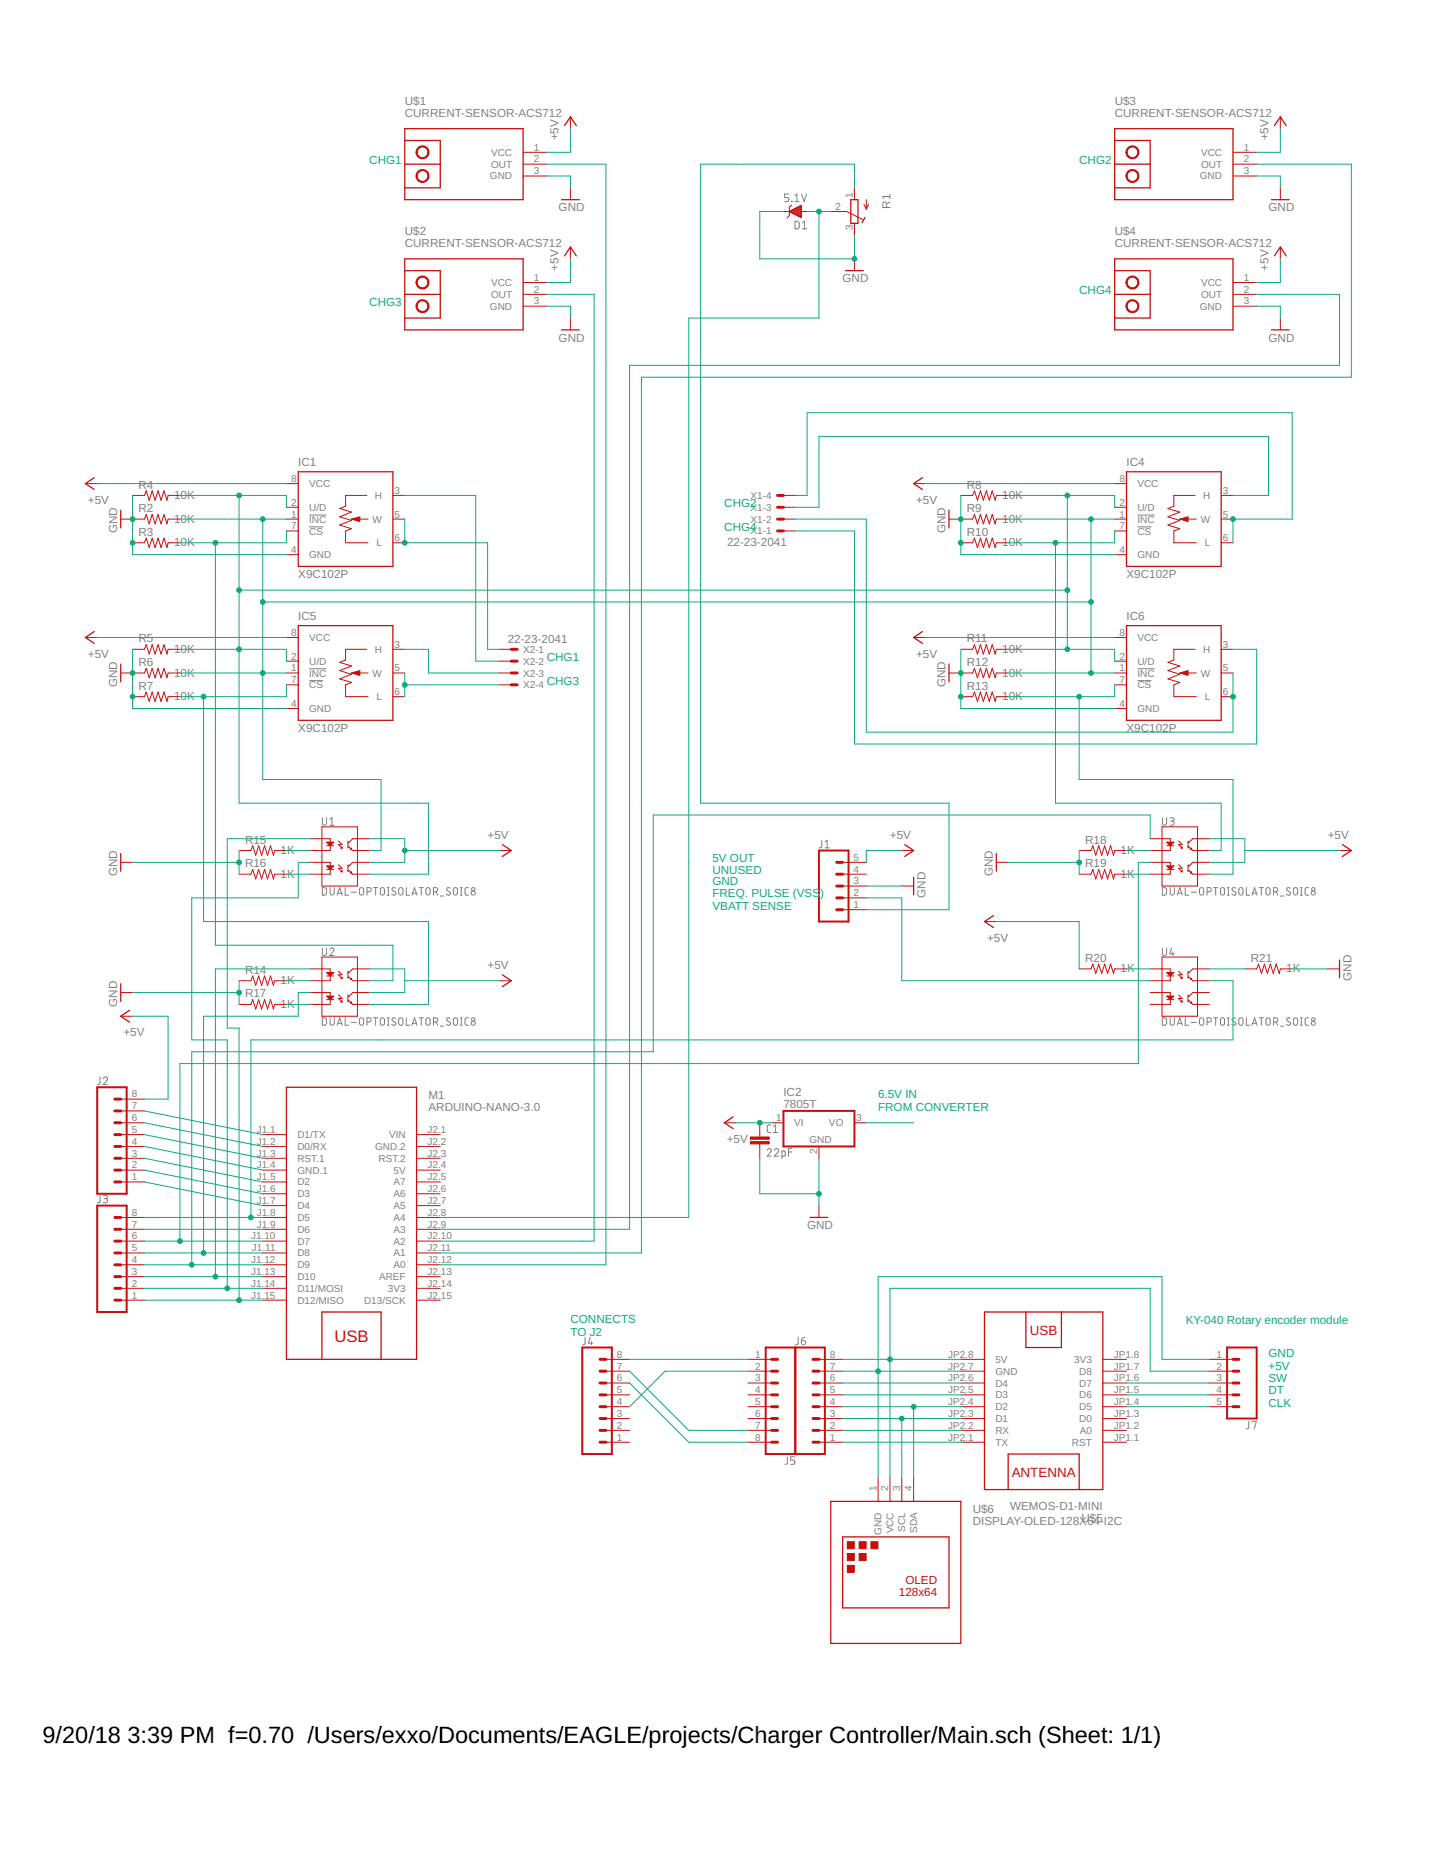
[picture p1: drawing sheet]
<svg xmlns="http://www.w3.org/2000/svg" width="216mm" height="279mm" viewBox="0 0 216 279" stroke-linecap="round" stroke-linejoin="round" font-family="sans-serif">
<g fill="none" stroke="#808080" stroke-width=".15">
<path d="M118.5 29.1h-.6v.6h.4a.32 .32 0 0 1 .2 .3 .32 .32 0 0 1-.2 .3h-.4M118.9 30.2l.1 .1zM119.4 30.3h.6M119.4 29.4l.3-.3v1.2M119.4 33.2l.5 .1 .2 .1v.8l-.2 .2h-.5zM120.4 29.1l.4 1.2 .4-1.2M120.6 34.4h.6M120.6 33.5l.3-.3v1.2M46.5 77.4h2.5M46.5 79.1h2.1M170.9 77.4h2.6M170.9 79.1h2.1"/>
<path d="M46.5 100.5h2.5M46.5 102.2h2.1M170.9 100.5h2.6M170.9 102.2h2.1M48.4 133.3h.5l.1 .2 .1 .7-.2 .3h-.5zM48.4 122.8v.9a.32 .32 0 0 0 .3 .3 .32 .32 0 0 0 .4-.3v-.9M49.6 123.1l.3-.3v1.2M49.6 124h.6M49.6 133.3v1a.33 .33 0 0 0 .4 .2 .33 .33 0 0 0 .2-.3v-.9M50.7 134.5l.3-1.2 .4 1.2M50.8 134.2h.5M51.9 133.3v1.2h.5"/>
<path d="M52.8 134h.7M54.1 133.4a.31 .31 0 0 1 .4 0 .31 .31 0 0 1 .1 .2v.6a.32 .32 0 0 1-.3 .3 .32 .32 0 0 1-.3-.3v-.6zM55.1 134h.4a.32 .32 0 0 0 .3-.4 .32 .32 0 0 0-.3-.3h-.4v1.2M56.1 133.3h.6M56.4 133.3v1.2M57.3 133.4a.31 .31 0 0 1 .3 0 .31 .31 0 0 1 .2 .2v.6a.31 .31 0 0 1-.3 .3 .31 .31 0 0 1-.4-.3zM58.2 133.3h.3M58.2 134.5h.3M58.3 133.3v1.2M59.4 133.4l-.1-.1a.26 .26 0 0 0-.4 .1 .26 .26 0 0 0 .1 .4l.4 .2a.28 .28 0 0 1 0 .4 .28 .28 0 0 1-.4 0l-.2-.1M60 133.4a.31 .31 0 0 1 .4 0 .31 .31 0 0 1 .1 .2v.6a.32 .32 0 0 1-.3 .3 .32 .32 0 0 1-.3-.3v-.6zM61 133.3v1.2h.6"/>
<path d="M61.9 134.5l.4-1.2 .4 1.2M62 134.2h.5M63 133.3h.6M63.3 133.3v1.2M64.1 133.4a.31 .31 0 0 1 .4 0 .31 .31 0 0 1 .1 .2v.6a.32 .32 0 0 1-.3 .3 .32 .32 0 0 1-.3-.3v-.6zM65.1 134h.3a.32 .32 0 0 0 .4-.4 .32 .32 0 0 0-.4-.3h-.3v1.2M65.5 134l.3 .5M66.2 134.6h.5M67.6 133.4l-.1-.1a.27 .27 0 0 0-.3 .1 .27 .27 0 0 0-.1 .3l.5 .3a.31 .31 0 0 1-.1 .5 .31 .31 0 0 1-.4-.2M68.2 133.4a.31 .31 0 0 1 .4 0 .31 .31 0 0 1 .1 .2v.7a.31 .31 0 0 1-.3 .1 .31 .31 0 0 1-.3-.2v-.6zM69.2 133.3h.2M69.2 134.5h.2"/>
<path d="M69.3 133.3v1.2M70.4 133.3h-.4l-.1 .3v.8l.5 .1M123.5 126.2l-.1 1-.1 .1-.2 .1M124 127.4h.6M124 126.5l.3-.3v1.2M174.6 133.3h.5l.1 .2 .1 .7-.2 .3h-.5zM174.6 122.8v.9a.32 .32 0 0 0 .4 .3 .32 .32 0 0 0 .3-.3v-.9M175.8 122.8h.3l.3 .2-.1 .3h-.4M175.8 133.3v.9a.32 .32 0 0 0 .3 .3 .32 .32 0 0 0 .3-.3v-.9M176.1 123.3a.32 .32 0 0 1 .3 .4 .32 .32 0 0 1-.3 .3h-.3M176.9 134.5l.3-1.2 .4 1.2M177 134.2h.5"/>
<path d="M178.1 133.3v1.2h.5M179 134h.7M180.3 133.4a.31 .31 0 0 1 .4 0 .31 .31 0 0 1 .1 .2v.6a.32 .32 0 0 1-.3 .3 .32 .32 0 0 1-.3-.3v-.6zM181.4 134h.3a.32 .32 0 0 0 .3-.4 .32 .32 0 0 0-.3-.3h-.3v1.2M182.3 133.3h.7M182.6 133.3v1.2M183.5 133.4a.31 .31 0 0 1 .3 0 .31 .31 0 0 1 .2 .2v.6a.31 .31 0 0 1-.3 .3 .31 .31 0 0 1-.3-.3zM184.4 133.3h.3M184.4 134.5h.3M184.6 133.3v1.2M185.6 133.4l-.3-.1-.2 .3 .1 .2 .4 .2a.28 .28 0 0 1 0 .4 .28 .28 0 0 1-.4 0l-.1-.1M186.2 133.4a.31 .31 0 0 1 .4 0 .31 .31 0 0 1 .2 .2v.6a.32 .32 0 0 1-.4 .3 .32 .32 0 0 1-.3-.3v-.6z"/>
<path d="M187.3 133.3v1.2h.5M188.1 134.5l.4-1.2 .4 1.2M188.2 134.2h.6M189.2 133.3h.6M189.5 133.3v1.2M190.3 133.4a.31 .31 0 0 1 .4 0 .31 .31 0 0 1 .1 .2v.6a.32 .32 0 0 1-.3 .3 .32 .32 0 0 1-.3-.3v-.6zM191.3 134h.4a.32 .32 0 0 0 .3-.4 .32 .32 0 0 0-.3-.3h-.4v1.2M191.7 134l.3 .5M192.4 134.6h.5M193.8 133.4l-.3-.1-.2 .3v.1l.5 .3a.31 .31 0 0 1-.1 .5 .31 .31 0 0 1-.4-.2M194.5 133.4a.31 .31 0 0 1 .3 0 .31 .31 0 0 1 .2 .2l-.1 .7a.31 .31 0 0 1-.3 .1 .31 .31 0 0 1-.3-.2v-.6zM195.4 133.3h.2"/>
<path d="M195.4 134.5h.2M195.5 133.3v1.2M196.6 133.3h-.4l-.1 .3 .1 .8 .4 .1M48.4 152.9h.5l.1 .2 .1 .6-.2 .3h-.5zM48.4 142.4v.8a.32 .32 0 0 0 .3 .3 .32 .32 0 0 0 .4-.3v-.8M49.6 142.6a.32 .32 0 0 1 .4-.2 .32 .32 0 0 1 .1 .5l-.5 .6h.6M49.6 152.9v.9a.33 .33 0 0 0 .4 .2 .33 .33 0 0 0 .2-.3v-.8M50.7 154l.3-1.1 .4 1.1M50.8 153.7h.5M51.9 152.9v1.1h.5M52.8 153.6h.7M54.1 153a.31 .31 0 0 1 .4-.1 .31 .31 0 0 1 .1 .3v.5a.32 .32 0 0 1-.3 .3 .32 .32 0 0 1-.3-.3v-.5z"/>
<path d="M55.1 153.5h.4a.32 .32 0 0 0 .3-.3 .32 .32 0 0 0-.3-.3h-.4v1.1M56.1 152.9h.6M56.4 152.9v1.1M57.3 153a.31 .31 0 0 1 .3-.1 .31 .31 0 0 1 .2 .3v.5a.31 .31 0 0 1-.3 .3 .31 .31 0 0 1-.4-.3zM58.2 152.9h.3M58.2 154h.3M58.3 152.9v1.1M59.4 153l-.1-.1a.26 .26 0 0 0-.4 .1 .26 .26 0 0 0 .1 .4l.4 .1a.28 .28 0 0 1 0 .5 .28 .28 0 0 1-.4-.1h-.2M60 153a.31 .31 0 0 1 .4-.1 .31 .31 0 0 1 .1 .3v.5a.32 .32 0 0 1-.3 .3 .32 .32 0 0 1-.3-.3v-.5zM61 152.9v1.1h.6M61.9 154l.4-1.1 .4 1.1M62 153.7h.5"/>
<path d="M63 152.9h.6M63.3 152.9v1.1M64.1 153a.31 .31 0 0 1 .4-.1 .31 .31 0 0 1 .1 .3v.5a.32 .32 0 0 1-.3 .3 .32 .32 0 0 1-.3-.3v-.5zM65.1 153.5h.3a.32 .32 0 0 0 .4-.3 .32 .32 0 0 0-.4-.3h-.3v1.1M65.5 153.5l.3 .5M66.2 154.1h.5M67.6 153l-.1-.1a.27 .27 0 0 0-.3 0 .27 .27 0 0 0-.1 .4l.5 .2a.31 .31 0 0 1-.1 .5 .31 .31 0 0 1-.4-.1M68.2 153a.31 .31 0 0 1 .4-.1 .31 .31 0 0 1 .1 .3v.6a.31 .31 0 0 1-.3 .2 .31 .31 0 0 1-.3-.3v-.5zM69.2 152.9h.2M69.2 154h.2M69.3 152.9v1.1M70.4 152.9h-.4l-.1 .2v.8l.5 .1"/>
<path d="M174.6 152.9h.5l.1 .2 .1 .6-.2 .3h-.5zM174.6 142.4v.8a.32 .32 0 0 0 .4 .3 .32 .32 0 0 0 .3-.3v-.8M175.8 152.9v.8a.32 .32 0 0 0 .3 .3 .32 .32 0 0 0 .3-.3v-.8M176 142.4l-.2 .9h.6M176.2 143v.5M176.9 154l.3-1.1 .4 1.1M177 153.7h.5M178.1 152.9v1.1h.5M179 153.6h.7M180.3 153a.31 .31 0 0 1 .4-.1 .31 .31 0 0 1 .1 .3v.5a.32 .32 0 0 1-.3 .3 .32 .32 0 0 1-.3-.3v-.5zM181.4 153.5h.3a.32 .32 0 0 0 .3-.3 .32 .32 0 0 0-.3-.3h-.3v1.1M182.3 152.9h.7"/>
<path d="M182.6 152.9v1.1M183.5 153a.31 .31 0 0 1 .3-.1 .31 .31 0 0 1 .2 .3v.5a.31 .31 0 0 1-.3 .3 .31 .31 0 0 1-.3-.3zM184.4 152.9h.3M184.4 154h.3M184.6 152.9v1.1M185.6 153l-.3-.1-.2 .2 .1 .3 .4 .1a.28 .28 0 0 1 0 .5 .28 .28 0 0 1-.4-.1h-.1M186.2 153a.31 .31 0 0 1 .4-.1 .31 .31 0 0 1 .2 .3v.5a.32 .32 0 0 1-.4 .3 .32 .32 0 0 1-.3-.3v-.5zM187.3 152.9v1.1h.5M188.1 154l.4-1.1 .4 1.1M188.2 153.7h.6M189.2 152.9h.6M189.5 152.9v1.1"/>
<path d="M190.3 153a.31 .31 0 0 1 .4-.1 .31 .31 0 0 1 .1 .3v.5a.32 .32 0 0 1-.3 .3 .32 .32 0 0 1-.3-.3v-.5zM191.3 153.5h.4a.32 .32 0 0 0 .3-.3 .32 .32 0 0 0-.3-.3h-.4v1.1M191.7 153.5l.3 .5M192.4 154.1h.5M193.8 153l-.3-.1-.2 .2v.2l.5 .2a.31 .31 0 0 1-.1 .5 .31 .31 0 0 1-.4-.1M194.5 153a.31 .31 0 0 1 .3-.1 .31 .31 0 0 1 .2 .3l-.1 .6a.31 .31 0 0 1-.3 .2 .31 .31 0 0 1-.3-.3v-.5zM195.4 152.9h.2M195.4 154h.2M195.5 152.9v1.1M196.6 152.9h-.4l-.1 .2 .1 .8 .4 .1M15 161.8v1l-.1 .1h-.3M15 179.6v.9l-.4 .2"/>
<path d="M15.5 162a.32 .32 0 0 1 .5-.2 .32 .32 0 0 1 .1 .5l-.6 .6h.7M15.5 179.6h.5l.2 .1-.2 .3h-.4M115.3 172.8a.31 .31 0 0 1 .4-.3 .31 .31 0 0 1 .1 .5l-.5 .7h.6M115.8 169h-.4l-.1 .2v.8l.5 .1M116.2 170.1h.6M116.2 169.2l.3-.2v1.1M116.4 172.8a.32 .32 0 0 1 .4-.3 .32 .32 0 0 1 .1 .5l-.5 .7h.6M117.5 173.7l.5-.1-.1-.7h-.4v1.1M118.5 173h.5M119 172.5h-.5v1.2M15.8 180a.32 .32 0 0 1 .4 .4 .32 .32 0 0 1-.4 .3h-.3M87.9 200.9v1l-.4 .1"/>
<path d="M88.7 200.9l-.3 .9h.6M88.9 201.5v.5M118.3 218.8v1l-.4 .2M119.4 218.8h-.6v.5h.4a.32 .32 0 0 1 .2 .3 .32 .32 0 0 1-.2 .4h-.4M119.9 200.9v1l-.4 .1M120.4 201.4h.4a.32 .32 0 0 1 .2 .3 .32 .32 0 0 1-.3 .3 .32 .32 0 0 1-.3-.3zM120.9 200.9a.51 .51 0 0 0-.5 .5M187.6 213.5v1l-.4 .1M188.1 213.6v-.1h.7l-.4 1.1"/>
<circle cx="71.1" cy="133.6" r=".26"/>
<circle cx="71.1" cy="134.1" r=".32"/>
<circle cx="197.3" cy="133.6" r=".26"/>
<circle cx="197.3" cy="134.1" r=".32"/>
<circle cx="71.1" cy="153.1" r=".26"/>
<circle cx="71.1" cy="153.7" r=".32"/>
<circle cx="197.3" cy="153.1" r=".26"/>
<circle cx="197.3" cy="153.7" r=".32"/>
</g>
<g fill="none" stroke="#c90d0c" stroke-width=".19">
<path d="M60.8 19.3h17.8v10.7h-17.8zM84.8 18.9l.9-1.4 .9 1.4M167.5 19.3h17.8v10.7h-17.8zM191.5 18.9l.9-1.4 .9 1.4M60.8 38.9h17.8v10.7h-17.8zM60.8 21.1h5.3v7.1h-5.3M60.8 24.7h5.3M84.4 30h2.6M84.8 38.4l.9-1.3 .9 1.3M118.6 31.8l1.8-.9v1.8zM118.7 31.7h1.7M118.8 31.9h1.6"/>
<path d="M119 31.6h1.4M119.1 32h1.3M119.3 31.4h1.1M119.3 32.2h1.1M119.6 31.3h.8M119.6 32.3h.8M119.9 31.1h.5M119.9 32.4h.5M120.2 31h.2M120.2 32.6h.2M127.8 30h1.1v3.5h-1.1zM130 32.7l-.5 .8"/>
<path d="M167.5 21.1h5.3v7.1h-5.3M167.5 24.7h5.3M167.5 38.9h17.8v10.7h-17.8zM191 30h2.7M191.5 38.4l.9-1.3 .9 1.3M60.8 40.7h5.3v7.1h-5.3M60.8 44.2h5.3M84.4 49.6h2.6M127 40.7h2.7M167.5 40.7h5.3v7.1h-5.3M167.5 44.2h5.3M191 49.6h2.7"/>
<path d="M14.2 71.8l-1.4 .8 1.4 .9M18.1 76.6v2.7M44.8 70.9h14.2v14.2h-14.2zM138.6 71.8l-1.3 .8 1.3 .9M142.6 76.6v2.7M169.2 70.9h14.3v14.2h-14.3zM14.2 94.9l-1.4 .9 1.4 .8M18.1 99.8v2.6M44.8 94h14.2v14.2h-14.2zM138.6 94.9l-1.3 .9 1.3 .8M142.6 99.8v2.6M169.2 94h14.3v14.2h-14.3z"/>
<path d="M18.1 128.2v2.7M75.5 126.9l1.3 .9-1.3 .9M135.9 126.9l1.4 .9-1.4 .9M137.3 131.8v2.6M149.2 137.5l-1.3 .9 1.3 .9M149.7 128.2v2.7M201.7 126.9l1.3 .9-1.3 .9M18.1 147.8v2.6M19.5 151.8l-1.4 .9 1.4 .8M75.5 146.4l1.3 .9-1.3 .9M201.3 144.2v2.7M43 163.3h19.6v40.9h-19.6z"/>
<path d="M110.2 167.8l-1.4 .9 1.4 .8M121.7 182.9h2.7M147.9 197.1h17.8v26.7h-17.8zM154.1 197.1v5.3h5.4v-5.3M48.4 204.2v-7.1h8.9v7.1M124.8 225.5h19.6v21.4h-19.6zM126.6 230.9h16v10.6h-16zM151.5 223.8v-5.4h10.6v5.4"/>
</g>
<g fill="none" stroke="#c90d0c" stroke-width=".15">
<path d="M85.7 17.5v1.8M192.4 17.5v1.8M78.6 22.9h3.5M78.6 24.7h3.5M78.6 26.4h3.5M85.7 28.2v1.8M85.7 37.1v1.8M117.7 31.8h.9M118.9 30.8l-.3 .3v1.3l-.4 .3M120.4 31.8h.9M124.8 31.8h2.4l2.5 1.2M128.4 28.2v1.8"/>
<path d="M128.4 33.5v1.8M128.4 38.9v1.8M129.8 30.7l.4 .7M130.2 30v1.4M130.5 30.7l-.3 .7M185.3 22.9h3.5M185.3 24.7h3.5M185.3 26.4h3.5M192.4 28.2v1.8M192.4 37.1v1.8M78.6 42.4h3.5M78.6 44.2h3.5"/>
<path d="M78.6 46h3.5M85.7 47.8v1.8M185.3 42.4h3.5M185.3 44.2h3.5M185.3 46h3.5M192.4 47.8v1.8M12.8 72.6h1.8M18.1 78h3.6l.3-.7 .4 1.4 .5-1.4 .4 1.4 .4-1.4 .5 1.4 .4-1.4 .5 1.4 .2-.7h1.7M19.9 74.4h1.8l.3-.7 .4 1.4 .5-1.4 .4 1.4 .4-1.4 .5 1.4 .4-1.4 .5 1.4 .2-.7h1.7M43 78h1.8M43 76.2h1.8M43 79.8h1.8"/>
<path d="M43 72.6h1.8M52.8 78h2.5M52.8 78l1.3-.4v.7zM55.1 74.4h-3.2v1.6l-.9 .4 1.8 .5-1.8 .7 1.8 .6-1.8 .7 1.8 .5-.9 .4v1.7h3.4M59 74.4h1.8M59 78h1.8M117.7 74.4h1.8M117.7 78h1.8M117.7 76.2h1.8M117.7 79.8h1.8M137.3 72.6h1.7M142.6 78h3.5l.3-.7 .5 1.4 .4-1.4 .4 1.4 .5-1.4 .4 1.4 .5-1.4 .4 1.4 .2-.7h1.8"/>
<path d="M144.4 74.4h1.7l.3-.7 .5 1.4 .4-1.4 .4 1.4 .5-1.4 .4 1.4 .5-1.4 .4 1.4 .2-.7h1.8M167.5 78h1.7M167.5 76.2h1.7M167.5 79.8h1.7M167.5 72.6h1.7M177.2 78h2.5M177.2 78l1.3-.4v.7zM179.6 74.4h-3.2v1.6l-.9 .4 1.7 .5-1.7 .7 1.7 .6-1.7 .7 1.7 .5-.8 .4v1.7h3.3M183.5 74.4h1.8M183.5 78h1.8M12.8 95.8h1.8M19.9 81.5h1.8l.3-.7 .4 1.5 .5-1.5 .4 1.5 .4-1.5 .5 1.5 .4-1.5 .5 1.5 .2-.8h1.7"/>
<path d="M19.9 97.5h1.8l.3-.7 .4 1.5 .5-1.5 .4 1.5 .4-1.5 .5 1.5 .4-1.5 .5 1.5 .2-.8h1.7M43 83.3h1.8M43 99.3h1.8M43 95.8h1.8M55.1 97.5h-3.2v1.6l-.9 .4 1.8 .5-1.8 .7 1.8 .6-1.8 .7 1.8 .5-.9 .4v1.7h3.4M59 81.5h1.8M59 97.5h1.8M75 97.5h1.8M75 99.3h1.8M137.3 95.8h1.7M144.4 81.5h1.7l.3-.7 .5 1.5 .4-1.5 .4 1.5 .5-1.5 .4 1.5 .5-1.5 .4 1.5 .2-.8h1.8M144.4 97.5h1.7l.3-.7 .5 1.5 .4-1.5 .4 1.5 .5-1.5 .4 1.5 .5-1.5 .4 1.5 .2-.8h1.8"/>
<path d="M167.5 83.3h1.7M167.5 99.3h1.7M167.5 95.8h1.7M179.6 97.5h-3.2v1.6l-.9 .4 1.7 .5-1.7 .7 1.7 .6-1.7 .7 1.7 .5-.8 .4v1.7h3.3M183.5 81.5h1.8M183.5 97.5h1.8M18.1 101.1h3.6l.3-.7 .4 1.4 .5-1.4 .4 1.4 .4-1.4 .5 1.4 .4-1.4 .5 1.4 .2-.7h1.7M19.9 104.6h1.8l.3-.7 .4 1.5 .5-1.5 .4 1.5 .4-1.5 .5 1.5 .4-1.5 .5 1.5 .2-.8h1.7M43 101.1h1.8M43 102.9h1.8M43 106.4h1.8M52.8 101.1l1.3-.4v.8z"/>
<path d="M52.8 101.1h2.5M59 101.1h1.8M59 104.6h1.8M75 101.1h1.8M75 102.9h1.8M142.6 101.1h3.5l.3-.7 .5 1.4 .4-1.4 .4 1.4 .5-1.4 .4 1.4 .5-1.4 .4 1.4 .2-.7h1.8M144.4 104.6h1.7l.3-.7 .5 1.5 .4-1.5 .4 1.5 .5-1.5 .4 1.5 .5-1.5 .4 1.5 .2-.8h1.8M167.5 101.1h1.7M167.5 102.9h1.7M167.5 106.4h1.7M177.2 101.1l1.3-.4v.8zM177.2 101.1h2.5"/>
<path d="M183.5 101.1h1.8M183.5 104.6h1.8M18.1 129.5h1.8M35.9 127.8h1.8l.3-.8 .4 1.5 .5-1.5 .4 1.5 .5-1.5 .4 1.5 .4-1.5 .5 1.5 .2-.7h1.7M35.9 131.3h1.8l.3-.7 .4 1.4 .5-1.4 .4 1.4 .5-1.4 .4 1.4 .4-1.4 .5 1.4 .2-.7h1.7M46.6 126h3v.5M46.6 129.5h3v.6M48.4 124.2h5.3v8.9h-5.3zM49.1 127h1M49.1 130.6h1M49.1 126.5h1l-.5 .5zM49.1 130.1h1l-.5 .5z"/>
<path d="M49.1 126.5h1M49.1 130.1h1M49.2 126.6h.8M49.2 130.2h.8M49.3 126.7h.7M49.3 130.3h.6M49.3 126.8h.6M49.4 130.4h.4M49.4 126.9h.4M49.5 126.9h.2M49.5 130.5h.2M49.6 127h.1"/>
<path d="M49.6 127v.8h-3M49.6 130.6v.7h-3M50.9 126.3l.5 .6h-.5l.5 .5M50.9 129.9l.5 .5h-.5l.5 .6M51.2 127.4l.2-.2v.2zM51.2 131l.2-.2v.2zM52.3 126.3v1.1M52.3 129.9v1.1M52.3 127.2h.2l.3 .4M52.3 130.8h.2l.3 .3M52.8 127.6l.2 .2h2.5M52.8 131.1l.2 .2h2.5"/>
<path d="M52.8 127.4v.2h-.2zM52.8 131v.1h-.2zM55.5 126h-2.5l-.5 .5h-.2M55.5 129.5h-2.5l-.5 .6h-.2M75 127.8h1.8M126.6 133.1h3.6M126.6 129.5h3.6M126.6 131.3h3.6M126.6 136.7h3.6M126.6 134.9h3.6M135.5 133.1h1.8M135.5 127.8h1.8"/>
<path d="M147.9 138.4h1.8M149.7 129.5h1.8M162.1 127.8h1.8l.3-.8 .4 1.5 .5-1.5 .4 1.5 .5-1.5 .4 1.5 .5-1.5 .4 1.5 .2-.7h1.7M162.1 131.3h1.8l.3-.7 .4 1.4 .5-1.4 .4 1.4 .5-1.4 .4 1.4 .5-1.4 .4 1.4 .2-.7h1.7M172.8 126h3v.5M172.8 129.5h3v.6M174.6 124.2h5.3v8.9h-5.3zM175.3 127h1.1M175.3 130.6h1.1M175.3 126.5h1.1l-.6 .5zM175.3 130.1h1.1l-.6 .5zM175.3 126.5h1"/>
<path d="M175.4 130.1h.9M175.4 126.6h.9M175.4 130.2h.8M175.5 126.7h.7M175.5 130.3h.6M175.6 126.8h.5M175.6 130.4h.5M175.6 126.9h.4M175.7 130.4h.3M175.7 126.9h.3M175.7 130.5h.2M175.8 127h.1"/>
<path d="M175.8 127v.8h-3M175.8 130.6v.7h-3M177.1 126.3l.5 .6h-.5l.5 .5M177.1 129.9l.5 .5h-.5l.5 .6M177.4 127.4l.2-.2v.2zM177.4 131l.2-.2v.2zM178.5 127.2h.2l.3 .4M178.5 130.8h.2l.3 .3M178.5 126.3v1.1M178.5 129.9v1.1M179 127.6l.2 .2h2.5M179 131.1l.2 .2h2.5"/>
<path d="M179 127.4v.2h-.1zM179 131v.1h-.1zM181.7 126h-2.5l-.5 .5h-.2M181.7 129.5h-2.5l-.5 .6h-.2M201.3 127.8h1.7M18.1 152.7h1.8M18.1 149.1h1.8M35.9 147.3h1.8l.3-.7 .4 1.4 .5-1.4 .4 1.4 .5-1.4 .4 1.4 .4-1.4 .5 1.4 .2-.7h1.7M35.9 150.9h1.8l.3-.7 .4 1.4 .5-1.4 .4 1.4 .5-1.4 .4 1.4 .4-1.4 .5 1.4 .2-.7h1.7M46.6 145.5h3v.6M46.6 149.1h3v.5M48.4 143.8h5.3v8.9h-5.3z"/>
<path d="M49.1 146.6h1M49.1 150.2h1M49.1 146.1h1l-.5 .5zM49.1 149.6h1l-.5 .6zM49.1 149.7h1M49.2 146.2h.9M49.2 149.8h.8M49.3 146.2h.7M49.3 149.8h.6M49.3 146.3h.6M49.4 149.9h.5M49.4 146.4h.4"/>
<path d="M49.4 150h.4M49.5 146.5h.2M49.5 150.1h.2M49.6 146.5h.1M49.6 150.1h.1M49.6 146.6v.7h-3M49.6 150.2v.7h-3M50.9 145.9l.5 .5h-.5l.5 .6M50.9 149.5l.5 .5h-.5l.5 .5M51.2 147l.2-.2v.2zM51.2 150.5l.2-.2v.2zM52.3 145.9v1.1"/>
<path d="M52.3 149.5v1M52.3 146.8h.2l.3 .3M52.3 150.3h.2l.3 .4M52.6 147.1l.2-.1v.1zM52.6 150.7l.2-.2v.2zM52.8 147.1l.2 .2h2.5M52.8 150.7l.2 .2h2.5M55.5 145.5h-2.5l-.5 .6h-.2M55.5 149.1h-2.5l-.5 .5h-.2M75 147.3h1.8M162.1 145.5h1.8l.3-.7 .4 1.4 .5-1.4 .4 1.4 .5-1.4 .4 1.4 .5-1.4 .4 1.4 .2-.7h1.7M172.8 145.5h3v.6"/>
<path d="M172.8 149.1h3v.5M174.6 143.8h5.3v8.9h-5.3zM175.3 146.6h1.1M175.3 150.2h1.1M175.3 146.1h1.1l-.6 .5zM175.3 149.6h1.1l-.6 .6zM175.4 149.7h.9M175.4 146.2h.9M175.4 149.8h.8M175.5 146.2h.7M175.5 149.8h.6M175.6 146.3h.5"/>
<path d="M175.6 149.9h.5M175.6 146.4h.4M175.7 150h.3M175.7 146.5h.3M175.7 150.1h.2M175.8 146.5h.1M175.8 150.1h.1M175.8 146.6v.7h-3M175.8 150.2v.7h-3M177.1 145.9l.5 .5h-.5l.5 .6M177.1 149.5l.5 .5h-.5l.5 .5M177.4 147l.2-.2v.2z"/>
<path d="M177.4 150.5l.2-.2v.2zM178.5 146.8h.2l.3 .3M178.5 150.3h.2l.3 .4M178.5 145.9v1.1M178.5 149.5v1M178.9 147.1l.1-.1v.1zM178.9 150.7l.1-.2v.2zM179 147.1l.2 .2h2.5M179 150.7l.2 .2h2.5M181.7 145.5h-2.5l-.5 .6h-.2M181.7 149.1h-2.5l-.5 .5h-.2M187 145.5h1.8l.3-.7 .4 1.4 .5-1.4 .4 1.4 .5-1.4 .4 1.4 .4-1.4 .5 1.4 .2-.7h1.7"/>
<path d="M199.5 145.5h1.8M18.1 170.4h3.6M18.1 172.2h3.6M18.1 174h3.6M18.1 175.8h3.6M18.1 177.5h3.6M18.1 168.7h3.6M18.1 166.9h3.6M18.1 165.1h3.6M39.5 170.4h3.5M39.5 172.2h3.5M39.5 174h3.5"/>
<path d="M39.5 175.8h3.5M39.5 177.5h3.5M39.5 179.3h3.5M62.6 170.4h3.5M62.6 172.2h3.5M62.6 174h3.5M62.6 175.8h3.5M62.6 177.5h3.5M62.6 179.3h3.5M108.8 168.7h1.8M114.2 168.7v2.1M114.2 171.9v2.1"/>
<path d="M115.9 168.7h1.8M123 172.2v1.8M128.4 168.7h1.8M18.1 182.9h3.6M18.1 184.7h3.6M18.1 186.4h3.6M18.1 188.2h3.6M18.1 190h3.6M18.1 191.8h3.6M18.1 193.5h3.6M18.1 195.3h3.6M39.5 181.1h3.5"/>
<path d="M39.5 182.9h3.5M39.5 184.7h3.5M39.5 186.4h3.5M39.5 188.2h3.5M39.5 190h3.5M39.5 191.8h3.5M39.5 193.5h3.5M39.5 195.3h3.5M62.6 181.1h3.5M62.6 182.9h3.5M62.6 184.7h3.5M62.6 186.4h3.5"/>
<path d="M62.6 188.2h3.5M62.6 190h3.5M62.6 191.8h3.5M62.6 193.5h3.5M62.6 195.3h3.5M123 181.1v1.8M91 216.6h3.6M91 214.9h3.6M91 213.1h3.6M91 211.3h3.6M91 209.5h3.6M91 207.8h3.6"/>
<path d="M91 206h3.6M91 204.2h3.6M112.4 216.6h3.5M112.4 214.9h3.5M112.4 213.1h3.5M112.4 211.3h3.5M112.4 209.5h3.5M112.4 207.8h3.5M112.4 206h3.5M112.4 204.2h3.5M123 216.6h3.6M123 214.9h3.6"/>
<path d="M123 213.1h3.6M123 211.3h3.6M123 209.5h3.6M123 207.8h3.6M123 206h3.6M123 204.2h3.6M144.4 216.6h3.5M144.4 214.9h3.5M144.4 213.1h3.5M144.4 211.3h3.5M144.4 209.5h3.5M144.4 207.8h3.5"/>
<path d="M144.4 206h3.5M144.4 204.2h3.5M165.7 216.6h3.5M165.7 214.9h3.5M165.7 213.1h3.5M165.7 211.3h3.5M165.7 209.5h3.5M165.7 207.8h3.5M165.7 206h3.5M165.7 204.2h3.5M181.7 211.3h3.6M181.7 209.5h3.6"/>
<path d="M181.7 207.8h3.6M181.7 206h3.6M181.7 204.2h3.6M131.9 222v3.5M133.7 222v3.5M135.5 222v3.5M137.3 222v3.5"/>
</g>
<g fill="#c90d0c" stroke="#c90d0c" stroke-width=".15">
<path d="M62.9 22.1a.98 .98 0 0 1 1.5 .3 .98 .98 0 0 1-.7 1.4 .98 .98 0 0 1-1.2-.9h.2a.8 .8 0 0 1 1.1-.8 .8 .8 0 0 1 .2 1.3 .8 .8 0 0 1-1.3-.3v-.2h-.2v-.3z" fill-rule="evenodd"/>
<path d="M62.9 25.7a.98 .98 0 0 1 1.5 .3 .98 .98 0 0 1-.7 1.4 .98 .98 0 0 1-1.2-1h.2a.8 .8 0 0 1 1.1-.7 .8 .8 0 0 1 .2 1.3 .8 .8 0 0 1-1.3-.3v-.3h-.2v-.3z" fill-rule="evenodd"/>
<path d="M62.9 41.7a.98 .98 0 0 1 1.5 .3 .98 .98 0 0 1-.7 1.4 .98 .98 0 0 1-1.2-1h.2a.8 .8 0 0 1 1.1-.7 .8 .8 0 0 1 .2 1.3 .8 .8 0 0 1-1.3-.3v-.3h-.2v-.3z" fill-rule="evenodd"/>
<path d="M62.9 45.2a.98 .98 0 0 1 1.5 .4 .98 .98 0 0 1-.7 1.3 .98 .98 0 0 1-1.2-.9h.2a.8 .8 0 0 1 1.1-.8 .8 .8 0 0 1 .2 1.4 .8 .8 0 0 1-1.3-.4v-.2h-.2v-.3z" fill-rule="evenodd"/>
<path d="M169.5 22.1a.98 .98 0 0 1 1.5 .3 .98 .98 0 0 1-.6 1.4 .98 .98 0 0 1-1.2-.9h.1a.81 .81 0 0 1 1.1-.8 .81 .81 0 0 1 .3 1.3 .81 .81 0 0 1-1.3-.3l-.1-.2h-.1v-.3z" fill-rule="evenodd"/>
<path d="M169.5 25.7a.98 .98 0 0 1 1.5 .3 .98 .98 0 0 1-.6 1.4 .98 .98 0 0 1-1.2-1h.1a.81 .81 0 0 1 1.1-.7 .81 .81 0 0 1 .3 1.3 .81 .81 0 0 1-1.3-.3l-.1-.3h-.1v-.3z" fill-rule="evenodd"/>
<path d="M169.5 41.7a.98 .98 0 0 1 1.5 .3 .98 .98 0 0 1-.6 1.4 .98 .98 0 0 1-1.2-1h.1a.81 .81 0 0 1 1.1-.7 .81 .81 0 0 1 .3 1.3 .81 .81 0 0 1-1.3-.3l-.1-.3h-.1v-.3z" fill-rule="evenodd"/>
<path d="M169.5 45.2a.98 .98 0 0 1 1.5 .4 .98 .98 0 0 1-.6 1.3 .98 .98 0 0 1-1.2-.9h.1a.81 .81 0 0 1 1.1-.8 .81 .81 0 0 1 .3 1.4 .81 .81 0 0 1-1.3-.4l-.1-.2h-.1v-.3z" fill-rule="evenodd"/>
</g>
<path d="M53.3 78l.6-.2v.4zM177.8 78l.5-.2v.4zM53.3 101.1l.6-.2v.4zM177.8 101.1l.5-.2v.4zM123 127.8h4.5v10.6h-4.5zM14.6 163.3h4.4v16h-4.4zM117.7 166.9h10.7v5.3h-10.7zM14.6 181.1h4.4v16h-4.4zM87.5 202.4h4.4v16h-4.4zM115 202.4h8.9v16h-8.9zM119.5 202.4v16M184.4 202.4h4.4v10.7h-4.4z" fill="none" stroke="#c90d0c" stroke-width=".3"/>
<g fill="none" stroke="#c90d0c" stroke-width=".44">
<path d="M116.8 79.8h.9M116.8 78h.9M116.8 76.2h.9M116.8 74.4h.9M76.8 97.5h.9M76.8 99.3h.9M76.8 101.1h.9M76.8 102.9h.9M125.7 133.1h.9M125.7 134.9h.9M125.7 136.7h.9M125.7 129.5h.9"/>
<path d="M125.7 131.3h.9M17.3 174h.8M17.3 175.8h.8M17.3 177.5h.8M17.3 170.4h.8M17.3 172.2h.8M17.3 168.7h.8M17.3 166.9h.8M17.3 165.1h.8M17.3 191.8h.8M17.3 193.5h.8M17.3 195.3h.8"/>
<path d="M17.3 188.2h.8M17.3 190h.8M17.3 186.4h.8M17.3 184.7h.8M17.3 182.9h.8M90.1 213.1h.9M90.1 214.9h.9M90.1 216.6h.9M90.1 209.5h.9M90.1 211.3h.9M90.1 207.8h.9M90.1 206h.9"/>
<path d="M90.1 204.2h.9M115.9 213.1h.9M115.9 214.9h.9M115.9 216.6h.9M115.9 209.5h.9M115.9 211.3h.9M115.9 207.8h.9M115.9 206h.9M115.9 204.2h.9M122.2 213.1h.8M122.2 214.9h.8M122.2 216.6h.8"/>
<path d="M122.2 209.5h.8M122.2 211.3h.8M122.2 207.8h.8M122.2 206h.8M122.2 204.2h.8M185.3 209.5h.8M185.3 211.3h.8M185.3 207.8h.8M185.3 206h.8M185.3 204.2h.8"/>
</g>
<g fill="#c90d0c" stroke="#c90d0c" stroke-width=".15">
<path d="M112.7 171.5h2.9v.3h-2.9z"/>
<path d="M112.7 170.8h2.9v.3h-2.9z"/>
<path d="M127.3 231.6h1.1v1h-1.1z"/>
<path d="M129.1 231.6h1v1h-1z"/>
<path d="M127.3 233.4h1.1v1h-1.1z"/>
<path d="M130.9 231.6h1v1h-1z"/>
<path d="M127.3 235.1h1.1v1.1h-1.1z"/>
<path d="M129.1 233.4h1v1h-1z"/>
</g>
<g fill="none" stroke="#0dab76" stroke-width=".15">
<path d="M85.7 19.3v3.6h-3.6M192.4 19.3v3.6h-3.6M82.1 26.4h3.6v1.8M82.1 24.7h8.9v165.3h-24.9M85.7 38.9v3.5h-3.6M117.7 31.8h-3.5v7.1h14.2v-3.6M121.3 31.8h3.5M123 31.8v16h-19.5v135.1h-37.4M128.4 28.2v-3.5h-23.1v95.9h37.3v16.1h-12.4M188.8 26.4h3.6v1.8M188.8 24.7h14.2v32h-106.6v131.5h-30.3M192.4 38.9v3.5h-3.6"/>
<path d="M82.1 46h3.6v1.8M82.1 44.2h7.2v142.2h-23.2M188.8 46h3.6v1.8M188.8 44.2h12.5v10.7h-106.7v129.8h-28.5M14.6 72.6h28.4M19.9 74.4v8.9h23.1M27 74.4h16v1.8M27 78h16M35.9 74.4v46.2h28.5v10.7h-8.9M39.5 78v39.1h17.8v10.7h-1.8M43 79.8v1.7h-16M60.8 78v3.5h12.5v16h1.7"/>
<path d="M60.8 74.4h10.7v24.9h3.5M119.5 78h10.7v32h55.1v-8.9M119.5 74.4h1.8v-12.4h72.8v16h-8.8v3.5M119.5 79.8h8.9v32h60.4v-14.3h-3.5M139 72.6h28.5M144.4 74.4v8.9h23.1M151.5 78h16M151.5 74.4h16v1.8M160.4 74.4v23.1M163.9 78v23.1M167.5 79.8v1.7h-16M185.3 74.4h5.3v-8.8h-67.6v10.6h-3.5"/>
<path d="M14.6 95.8h28.4M19.9 97.5v8.9h23.1M27 97.5h16v1.8M32.4 81.5v60.5h26.6v5.3h-3.5M35.9 88.6h124.5M39.5 90.4h124.4M60.8 97.5h3.6v3.6h10.6M139 95.8h28.5M144.4 97.5v8.9h23.1M151.5 97.5h16v1.8M158.6 81.5v39.1h24.9v7.2h-1.8M27 101.1h16"/>
<path d="M30.6 104.6v33.8h33.8v12.5h-8.9M43 102.9v1.7h-16M60.8 101.1v3.5M60.8 102.9h14.2M151.5 101.1h16M162.1 104.6v12.5h23.2v14.2h-3.6M167.5 102.9v1.7h-16M19.9 129.5h16M35.9 127.8v3.5M43 127.8h3.6M43 131.3h3.6M46.6 126h-12.5v28.4h1.8v40.9"/>
<path d="M46.6 129.5h-1.8v5.4h-16v21.3h5.3v37.3M55.5 126h5.3v3.5h-5.3M60.8 127.8h14.2M130.2 134.9h5.3v12.4h37.3M130.2 133.1h5.3M135.5 127.8h-5.3v1.7M149.7 138.4h12.4v7.1M151.5 129.5h10.6M162.1 127.8v3.5M169.2 127.8h3.6M169.2 131.3h3.6M172.8 129.5h-1.8v30.3h-144v26.6"/>
<path d="M172.8 126v-3.6h-74.7v35.6h-69.3v32M181.7 126h5.3v3.5h-5.3M187 127.8h14.3M19.9 149.1h16M19.9 152.7h5.4v12.4h-3.6M35.9 147.3v3.6M43 147.3h3.6M43 150.9h3.6M46.6 145.5h-14.2v46.3M46.6 149.1h-1.8v3.6h-14.2v35.5M55.5 145.5h5.3v3.6h-5.3M60.8 147.3h14.2"/>
<path d="M169.2 145.5h3.6M181.7 147.3h3.6v8.9h-147.6v26.7M181.7 145.5h5.3M194.1 145.5h5.4M21.7 177.5l17.8 3.6M21.7 175.8l17.8 3.5M21.7 174l17.8 3.5M21.7 172.2l17.8 3.6M21.7 170.4l17.8 3.6M21.7 168.7l17.8 3.5M21.7 166.9l17.8 3.5M110.6 168.7h5.3"/>
<path d="M114.2 174v5.3h8.8M123 174v7.1M130.2 168.7h7.1M21.7 182.9h17.8M21.7 195.3h17.8M21.7 193.5h17.8M21.7 191.8h17.8M21.7 190h17.8M21.7 188.2h17.8M21.7 186.4h17.8M21.7 184.7h17.8M94.6 207.8l8.9 8.8h8.9"/>
<path d="M94.6 206l8.9 8.9h8.9M94.6 204.2h17.8M112.4 206h-12.5l-5.3 5.3M126.6 216.6h17.8M126.6 214.9h17.8M126.6 213.1h17.8M126.6 211.3h17.8M126.6 209.5h17.8M126.6 207.8h17.8M126.6 206h17.8M126.6 204.2h17.8M135.5 213.1v8.9"/>
<path d="M137.3 211.3v10.7M169.2 211.3h12.5M169.2 209.5h12.5M169.2 207.8h12.5M181.7 206h-8.9v-12.5h-39.1v28.5M181.7 204.2h-7.1v-12.4h-42.7v30.2"/>
</g>
<g fill="#0dab76" stroke="#0dab76" stroke-width=".15">
<circle cx="32.4" cy="81.5" r=".36"/>
<circle cx="39.5" cy="78" r=".36"/>
<circle cx="39.5" cy="101.1" r=".36"/>
<circle cx="39.5" cy="90.4" r=".36"/>
<circle cx="163.9" cy="78" r=".36"/>
<circle cx="163.9" cy="90.4" r=".36"/>
<circle cx="163.9" cy="101.1" r=".36"/>
<circle cx="19.9" cy="78" r=".36"/>
<circle cx="19.9" cy="81.5" r=".36"/>
<circle cx="19.9" cy="101.1" r=".36"/>
<circle cx="19.9" cy="104.6" r=".36"/>
<circle cx="144.4" cy="78" r=".36"/>
<circle cx="144.4" cy="81.5" r=".36"/>
<circle cx="144.4" cy="101.1" r=".36"/>
<circle cx="144.4" cy="104.6" r=".36"/>
<circle cx="35.9" cy="129.5" r=".36"/>
<circle cx="35.9" cy="149.1" r=".36"/>
<circle cx="162.1" cy="129.5" r=".36"/>
<circle cx="128.4" cy="38.9" r=".36"/>
<circle cx="123" cy="179.3" r=".36"/>
<circle cx="60.8" cy="127.8" r=".36"/>
<circle cx="114.2" cy="168.7" r=".36"/>
<circle cx="60.8" cy="81.5" r=".36"/>
<circle cx="30.6" cy="104.6" r=".36"/>
<circle cx="35.9" cy="97.5" r=".36"/>
<circle cx="35.9" cy="74.4" r=".36"/>
<circle cx="35.9" cy="88.6" r=".36"/>
<circle cx="160.4" cy="97.5" r=".36"/>
<circle cx="160.4" cy="88.6" r=".36"/>
<circle cx="160.4" cy="74.4" r=".36"/>
<circle cx="60.8" cy="102.9" r=".36"/>
<circle cx="185.3" cy="78" r=".36"/>
<circle cx="162.1" cy="104.6" r=".36"/>
<circle cx="185.3" cy="104.6" r=".36"/>
<circle cx="158.6" cy="81.5" r=".36"/>
<circle cx="123" cy="31.8" r=".36"/>
<circle cx="37.7" cy="182.9" r=".36"/>
<circle cx="35.9" cy="195.3" r=".36"/>
<circle cx="34.1" cy="193.5" r=".36"/>
<circle cx="32.4" cy="191.8" r=".36"/>
<circle cx="28.8" cy="190" r=".36"/>
<circle cx="30.6" cy="188.2" r=".36"/>
<circle cx="27" cy="186.4" r=".36"/>
<circle cx="135.5" cy="213.1" r=".36"/>
<circle cx="137.3" cy="211.3" r=".36"/>
<circle cx="131.9" cy="206" r=".36"/>
<circle cx="133.7" cy="204.2" r=".36"/>
</g>
<g font-size="3.5">
<text x="6.4" y="261.8">9/20/18</text>
<text x="19.2" y="261.8">3:39 PM f=0.70 /Users/exxo/Documents/EAGLE/projects/Charger Controller/Main.sch (Sheet: 1/1)</text>
</g>
<text font-size="2.5" fill="#c90d0c" x="50.3" y="201.5">USB</text>
<g font-size="2" fill="#c90d0c">
<text x="154.7" y="200.5">USB</text>
<text x="152" y="221.8">ANTENNA</text>
</g>
<g font-size="1.8" fill="#808080">
<text x="60.8" y="17.5">CURRENT-SENSOR-ACS712</text>
<text x="60.8" y="15.8">U$1</text>
<text x="167.5" y="17.5">CURRENT-SENSOR-ACS712</text>
<text x="167.5" y="15.8">U$3</text>
<text x="83.9" y="21.1" transform="rotate(-90 83.9 21.1)">+5V</text>
<text x="190.6" y="21.1" transform="rotate(-90 190.6 21.1)">+5V</text>
<text x="60.8" y="35.3">U$2</text>
<text x="83.9" y="31.8">GND</text>
<text x="133.8" y="31.3" transform="rotate(-90 133.8 31.3)">R1</text>
<text x="167.5" y="35.3">U$4</text>
<text x="190.6" y="31.8">GND</text>
<text x="60.8" y="37.1">CURRENT-SENSOR-ACS712</text>
<text x="83.9" y="40.7" transform="rotate(-90 83.9 40.7)">+5V</text>
<text x="167.5" y="37.1">CURRENT-SENSOR-ACS712</text>
<text x="190.6" y="40.7" transform="rotate(-90 190.6 40.7)">+5V</text>
<text x="126.6" y="42.4">GND</text>
<text x="83.9" y="51.3">GND</text>
<text x="190.6" y="51.3">GND</text>
<text x="44.8" y="70">IC1</text>
<text x="169.3" y="70">IC4</text>
<text x="13.2" y="75.7">+5V</text>
<text x="20.8" y="73.4">R4</text>
<text x="20.8" y="76.9">R2</text>
<text x="26.1" y="75">10K</text>
<text x="137.6" y="75.7">+5V</text>
<text x="145.3" y="73.4">R8</text>
<text x="145.3" y="76.9">R9</text>
<text x="150.6" y="75">10K</text>
<text x="17.6" y="80.1" transform="rotate(-90 17.6 80.1)">GND</text>
<text x="20.8" y="80.5">R3</text>
<text x="26.1" y="78.5">10K</text>
<text x="26.1" y="82.1">10K</text>
<text x="109.2" y="82">22-23-2041</text>
<text x="142.1" y="80.1" transform="rotate(-90 142.1 80.1)">GND</text>
<text x="145.3" y="80.5">R10</text>
<text x="150.6" y="78.5">10K</text>
<text x="150.6" y="82.1">10K</text>
<text x="44.8" y="86.9">X9C102P</text>
<text x="169.3" y="86.9">X9C102P</text>
<text x="44.8" y="93.1">IC5</text>
<text x="169.3" y="93.1">IC6</text>
<text x="13.2" y="98.8">+5V</text>
<text x="20.8" y="96.5">R5</text>
<text x="20.8" y="100">R6</text>
<text x="26.1" y="98.1">10K</text>
<text x="26.1" y="101.6">10K</text>
<text x="76.3" y="96.6">22-23-2041</text>
<text x="137.6" y="98.8">+5V</text>
<text x="145.3" y="96.5">R11</text>
<text x="145.3" y="100">R12</text>
<text x="150.6" y="98.1">10K</text>
<text x="150.6" y="101.6">10K</text>
<text x="17.6" y="103.2" transform="rotate(-90 17.6 103.2)">GND</text>
<text x="20.8" y="103.6">R7</text>
<text x="26.1" y="105.2">10K</text>
<text x="142.1" y="103.2" transform="rotate(-90 142.1 103.2)">GND</text>
<text x="145.3" y="103.6">R13</text>
<text x="150.6" y="105.2">10K</text>
<text x="44.8" y="110">X9C102P</text>
<text x="169.3" y="110">X9C102P</text>
<text x="73.3" y="126">+5V</text>
<text x="133.7" y="126">+5V</text>
<text x="199.5" y="126">+5V</text>
<text x="17.6" y="131.7" transform="rotate(-90 17.6 131.7)">GND</text>
<text x="36.8" y="126.7">R15</text>
<text x="36.8" y="130.3">R16</text>
<text x="42.1" y="128.3">1K</text>
<text x="42.1" y="131.9">1K</text>
<text x="149.2" y="131.7" transform="rotate(-90 149.2 131.7)">GND</text>
<text x="163" y="126.7">R18</text>
<text x="163" y="130.3">R19</text>
<text x="168.4" y="128.3">1K</text>
<text x="168.4" y="131.9">1K</text>
<text x="139" y="134.9" transform="rotate(-90 139 134.9)">GND</text>
<text x="148.3" y="141.5">+5V</text>
<text x="36.8" y="146.3">R14</text>
<text x="36.8" y="149.8">R17</text>
<text x="42.1" y="147.9">1K</text>
<text x="73.3" y="145.5">+5V</text>
<text x="163" y="144.5">R20</text>
<text x="168.4" y="146.1">1K</text>
<text x="187.9" y="144.5">R21</text>
<text x="193.3" y="146.1">1K</text>
<text x="203" y="147.3" transform="rotate(-90 203 147.3)">GND</text>
<text x="17.6" y="151.2" transform="rotate(-90 17.6 151.2)">GND</text>
<text x="18.5" y="155.7">+5V</text>
<text x="42.1" y="151.4">1K</text>
<text x="64.4" y="166.9">ARDUINO-NANO-3.0</text>
<text x="64.4" y="165.1">M1</text>
<text x="117.7" y="166.4">7805T</text>
<text x="117.7" y="164.6">IC2</text>
<text x="109.2" y="171.7">+5V</text>
<text x="121.3" y="184.6">GND</text>
<text x="146.1" y="227.3">U$6</text>
<text x="151.8" y="226.8">WEMOS-D1-MINI</text>
<text x="146.1" y="229.1">DISPLAY-OLED-128X64-I2C</text>
<text x="162.5" y="228.6">U$5</text>
</g>
<g font-size="1.8" fill="#0dab76">
<text x="55.5" y="24.7">CHG1</text>
<text x="162.1" y="24.7">CHG2</text>
<text x="55.5" y="46">CHG3</text>
<text x="162.1" y="44.2">CHG4</text>
<text x="108.8" y="76.2">CHG2</text>
<text x="108.8" y="79.8">CHG4</text>
<text x="82.1" y="99.3">CHG1</text>
<text x="82.1" y="102.9">CHG3</text>
<text x="107" y="129.5">5V OUT</text>
<text x="107" y="131.3">UNUSED</text>
<text x="107" y="132.9">GND</text>
<text x="107" y="134.8">FREQ. PULSE (VSS</text>
<text x="107" y="136.7">VBATT SENSE</text>
<text x="123.2" y="134.8">)</text>
<text x="131.9" y="165">6.5V IN</text>
<text x="131.9" y="166.9">FROM CONVERTER</text>
<text x="85.7" y="198.8">CONNECTS</text>
<text x="85.7" y="200.6">TO J2</text>
<text x="178.1" y="198.9">KY-040 Rotary encoder module</text>
<text x="190.6" y="203.9">GND</text>
<text x="190.6" y="205.7">+5V</text>
<text x="190.6" y="207.6">SW</text>
<text x="190.6" y="209.5">DT</text>
<text x="190.6" y="211.3">CLK</text>
</g>
<g font-size="1.8" fill="#c90d0c">
<text x="135.1" y="239.8">128x64</text>
<text x="136" y="238">OLED</text>
</g>
<g font-size="1.5" fill="#808080">
<text x="73.8" y="23.4">VCC</text>
<text x="80.2" y="22.6">1</text>
<text x="180.4" y="23.4">VCC</text>
<text x="186.9" y="22.6">1</text>
<text x="73.6" y="27">GND</text>
<text x="73.8" y="25.2">OUT</text>
<text x="80.2" y="24.4">2</text>
<text x="80.2" y="26.2">3</text>
<text x="128.1" y="29.7" transform="rotate(-90 128.1 29.7)">1</text>
<text x="180.3" y="27">GND</text>
<text x="180.4" y="25.2">OUT</text>
<text x="186.9" y="24.4">2</text>
<text x="186.9" y="26.2">3</text>
<text x="125.5" y="31.5">2</text>
<text x="128.1" y="34.6" transform="rotate(-90 128.1 34.6)">3</text>
<text x="73.6" y="46.5">GND</text>
<text x="73.8" y="43">VCC</text>
<text x="73.8" y="44.7">OUT</text>
<text x="80.2" y="42.2">1</text>
<text x="80.2" y="44">2</text>
<text x="80.2" y="45.7">3</text>
<text x="180.3" y="46.5">GND</text>
<text x="180.4" y="43">VCC</text>
<text x="180.4" y="44.7">OUT</text>
<text x="186.9" y="42.2">1</text>
<text x="186.9" y="44">2</text>
<text x="186.9" y="45.7">3</text>
<text x="43.7" y="76">2</text>
<text x="43.7" y="77.7">1</text>
<text x="43.7" y="72.4">8</text>
<text x="46.5" y="76.7">U/D</text>
<text x="46.5" y="73.2">VCC</text>
<text x="56.3" y="75">H</text>
<text x="59.3" y="74.2">3</text>
<text x="59.3" y="77.7">5</text>
<text x="112.7" y="76.7">X1-3</text>
<text x="112.7" y="75">X1-4</text>
<text x="168.2" y="76">2</text>
<text x="168.2" y="77.7">1</text>
<text x="168.2" y="72.4">8</text>
<text x="170.9" y="76.7">U/D</text>
<text x="170.9" y="73.2">VCC</text>
<text x="180.8" y="75">H</text>
<text x="183.7" y="74.2">3</text>
<text x="183.7" y="77.7">5</text>
<text x="43.7" y="79.5">7</text>
<text x="43.7" y="83.1">4</text>
<text x="46.5" y="78.5">INC</text>
<text x="46.5" y="80.3">CS</text>
<text x="46.5" y="83.9">GND</text>
<text x="56" y="78.5">W</text>
<text x="56.6" y="82.1">L</text>
<text x="59.3" y="81.3">6</text>
<text x="112.7" y="80.3">X1-1</text>
<text x="112.7" y="78.5">X1-2</text>
<text x="168.2" y="79.5">7</text>
<text x="168.2" y="83.1">4</text>
<text x="170.9" y="78.5">INC</text>
<text x="170.9" y="80.3">CS</text>
<text x="170.9" y="83.9">GND</text>
<text x="180.4" y="78.5">W</text>
<text x="181" y="82.1">L</text>
<text x="183.7" y="81.3">6</text>
<text x="43.7" y="95.5">8</text>
<text x="168.2" y="95.5">8</text>
<text x="43.7" y="99.1">2</text>
<text x="43.7" y="100.8">1</text>
<text x="46.5" y="99.9">U/D</text>
<text x="46.5" y="101.6">INC</text>
<text x="46.5" y="96.3">VCC</text>
<text x="56" y="101.6">W</text>
<text x="56.3" y="98.1">H</text>
<text x="59.3" y="97.3">3</text>
<text x="59.3" y="100.8">5</text>
<text x="78.6" y="98.1">X2-1</text>
<text x="78.6" y="99.9">X2-2</text>
<text x="78.6" y="101.6">X2-3</text>
<text x="168.2" y="99.1">2</text>
<text x="168.2" y="100.8">1</text>
<text x="170.9" y="99.9">U/D</text>
<text x="170.9" y="101.6">INC</text>
<text x="170.9" y="96.3">VCC</text>
<text x="180.4" y="101.6">W</text>
<text x="180.8" y="98.1">H</text>
<text x="183.7" y="97.3">3</text>
<text x="183.7" y="100.8">5</text>
<text x="43.7" y="102.6">7</text>
<text x="43.7" y="106.2">4</text>
<text x="46.5" y="103.4">CS</text>
<text x="46.5" y="107">GND</text>
<text x="56.6" y="105.2">L</text>
<text x="59.3" y="104.4">6</text>
<text x="78.6" y="103.4">X2-4</text>
<text x="168.2" y="102.6">7</text>
<text x="168.2" y="106.2">4</text>
<text x="170.9" y="103.4">CS</text>
<text x="170.9" y="107">GND</text>
<text x="181" y="105.2">L</text>
<text x="183.7" y="104.4">6</text>
<text x="128.2" y="131.1">4</text>
<text x="128.2" y="129.3">5</text>
<text x="128.2" y="136.4">1</text>
<text x="128.2" y="134.6">2</text>
<text x="128.2" y="132.8">3</text>
<text x="19.8" y="166.6">7</text>
<text x="19.8" y="164.8">8</text>
<text x="19.8" y="173.7">3</text>
<text x="19.8" y="172">4</text>
<text x="19.8" y="170.2">5</text>
<text x="19.8" y="168.4">6</text>
<text x="38.6" y="170.2">J1.1</text>
<text x="38.6" y="172">J1.2</text>
<text x="38.6" y="173.7">J1.3</text>
<text x="44.7" y="171">D1/TX</text>
<text x="44.7" y="172.7">D0/RX</text>
<text x="56.4" y="172.7">GND.2</text>
<text x="58.5" y="171">VIN</text>
<text x="64.2" y="170.2">J2.1</text>
<text x="64.2" y="172">J2.2</text>
<text x="64.2" y="173.7">J2.3</text>
<text x="116.6" y="168.4">1</text>
<text x="119.3" y="169.2">VI</text>
<text x="121.6" y="171.7">GND</text>
<text x="122.8" y="173.3" transform="rotate(-90 122.8 173.3)">2</text>
<text x="124.6" y="169.2">VO</text>
<text x="128.6" y="168.4">3</text>
<text x="19.8" y="177.3">1</text>
<text x="19.8" y="175.5">2</text>
<text x="38.6" y="175.5">J1.4</text>
<text x="38.6" y="177.3">J1.5</text>
<text x="38.6" y="179.1">J1.6</text>
<text x="44.7" y="174.5">RST.1</text>
<text x="44.7" y="176.3">GND.1</text>
<text x="44.7" y="178.1">D2</text>
<text x="44.7" y="179.8">D3</text>
<text x="56.9" y="174.5">RST.2</text>
<text x="59.1" y="176.3">5V</text>
<text x="59.1" y="178.1">A7</text>
<text x="59.1" y="179.8">A6</text>
<text x="64.2" y="175.5">J2.4</text>
<text x="64.2" y="177.3">J2.5</text>
<text x="64.2" y="179.1">J2.6</text>
<text x="19.8" y="184.4">7</text>
<text x="19.8" y="182.6">8</text>
<text x="38.6" y="180.8">J1.7</text>
<text x="38.6" y="182.6">J1.8</text>
<text x="38.6" y="184.4">J1.9</text>
<text x="44.7" y="181.6">D4</text>
<text x="44.7" y="183.4">D5</text>
<text x="44.7" y="185.2">D6</text>
<text x="59.1" y="181.6">A5</text>
<text x="59.1" y="183.4">A4</text>
<text x="59.1" y="185.2">A3</text>
<text x="64.2" y="180.8">J2.7</text>
<text x="64.2" y="182.6">J2.8</text>
<text x="64.2" y="184.4">J2.9</text>
<text x="19.8" y="191.5">3</text>
<text x="19.8" y="189.7">4</text>
<text x="19.8" y="188">5</text>
<text x="19.8" y="186.2">6</text>
<text x="37.7" y="186.2">J1.10</text>
<text x="37.7" y="189.7">J1.12</text>
<text x="37.7" y="191.5">J1.13</text>
<text x="37.8" y="188">J1.11</text>
<text x="44.7" y="187">D7</text>
<text x="44.7" y="188.7">D8</text>
<text x="44.7" y="190.5">D9</text>
<text x="59.1" y="187">A2</text>
<text x="59.1" y="188.7">A1</text>
<text x="59.1" y="190.5">A0</text>
<text x="64.2" y="186.2">J2.10</text>
<text x="64.2" y="188">J2.11</text>
<text x="64.2" y="189.7">J2.12</text>
<text x="64.2" y="191.5">J2.13</text>
<text x="19.8" y="195.1">1</text>
<text x="19.8" y="193.3">2</text>
<text x="37.7" y="193.3">J1.14</text>
<text x="37.7" y="195.1">J1.15</text>
<text x="44.7" y="192.3">D10</text>
<text x="44.7" y="194.1">D11/MOSI</text>
<text x="44.7" y="195.8">D12/MISO</text>
<text x="54.7" y="195.8">D13/SCK</text>
<text x="57" y="192.3">AREF</text>
<text x="58.3" y="194.1">3V3</text>
<text x="64.2" y="193.3">J2.14</text>
<text x="64.2" y="195.1">J2.15</text>
<text x="92.7" y="204">8</text>
<text x="113.5" y="204">1</text>
<text x="124.7" y="204">8</text>
<text x="142.4" y="204">JP2.8</text>
<text x="167.3" y="204">JP1.8</text>
<text x="182.8" y="204">1</text>
<text x="92.7" y="209.3">5</text>
<text x="92.7" y="207.5">6</text>
<text x="92.7" y="205.7">7</text>
<text x="113.5" y="205.7">2</text>
<text x="113.5" y="207.5">3</text>
<text x="113.5" y="209.3">4</text>
<text x="124.7" y="209.3">5</text>
<text x="124.7" y="207.5">6</text>
<text x="124.7" y="205.7">7</text>
<text x="142.4" y="209.3">JP2.5</text>
<text x="142.4" y="207.5">JP2.6</text>
<text x="142.4" y="205.7">JP2.7</text>
<text x="149.6" y="208.3">D4</text>
<text x="149.6" y="206.5">GND</text>
<text x="149.6" y="204.7">5V</text>
<text x="161.4" y="204.7">3V3</text>
<text x="162.1" y="208.3">D7</text>
<text x="162.1" y="206.5">D8</text>
<text x="167.3" y="209.3">JP1.5</text>
<text x="167.3" y="207.5">JP1.6</text>
<text x="167.3" y="205.7">JP1.7</text>
<text x="182.8" y="205.7">2</text>
<text x="182.8" y="207.5">3</text>
<text x="182.8" y="209.3">4</text>
<text x="92.7" y="214.6">2</text>
<text x="92.7" y="212.8">3</text>
<text x="92.7" y="211.1">4</text>
<text x="113.5" y="211.1">5</text>
<text x="113.5" y="212.8">6</text>
<text x="113.5" y="214.6">7</text>
<text x="124.7" y="214.6">2</text>
<text x="124.7" y="212.8">3</text>
<text x="124.7" y="211.1">4</text>
<text x="142.4" y="214.6">JP2.2</text>
<text x="142.4" y="212.8">JP2.3</text>
<text x="142.4" y="211.1">JP2.4</text>
<text x="149.6" y="215.4">RX</text>
<text x="149.6" y="213.6">D1</text>
<text x="149.6" y="211.8">D2</text>
<text x="149.6" y="210.1">D3</text>
<text x="162.1" y="213.6">D0</text>
<text x="162.1" y="211.8">D5</text>
<text x="162.1" y="210.1">D6</text>
<text x="162.2" y="215.4">A0</text>
<text x="167.3" y="214.6">JP1.2</text>
<text x="167.3" y="212.8">JP1.3</text>
<text x="167.3" y="211.1">JP1.4</text>
<text x="182.8" y="211.1">5</text>
<text x="92.7" y="216.4">1</text>
<text x="113.5" y="216.4">8</text>
<text x="124.7" y="216.4">1</text>
<text x="142.4" y="216.4">JP2.1</text>
<text x="149.6" y="217.2">TX</text>
<text x="161.1" y="217.2">RST</text>
<text x="167.3" y="216.4">JP1.1</text>
<text x="131.7" y="223.9" transform="rotate(-90 131.7 223.9)">1</text>
<text x="133.5" y="223.9" transform="rotate(-90 133.5 223.9)">2</text>
<text x="135.2" y="223.9" transform="rotate(-90 135.2 223.9)">3</text>
<text x="137" y="223.9" transform="rotate(-90 137 223.9)">4</text>
<text x="132.4" y="230.5" transform="rotate(-90 132.4 230.5)">GND</text>
<text x="134.2" y="230.3" transform="rotate(-90 134.2 230.3)">VCC</text>
<text x="136" y="230.1" transform="rotate(-90 136 230.1)">SCL</text>
<text x="137.8" y="230.3" transform="rotate(-90 137.8 230.3)">SDA</text>
</g>
</svg>
